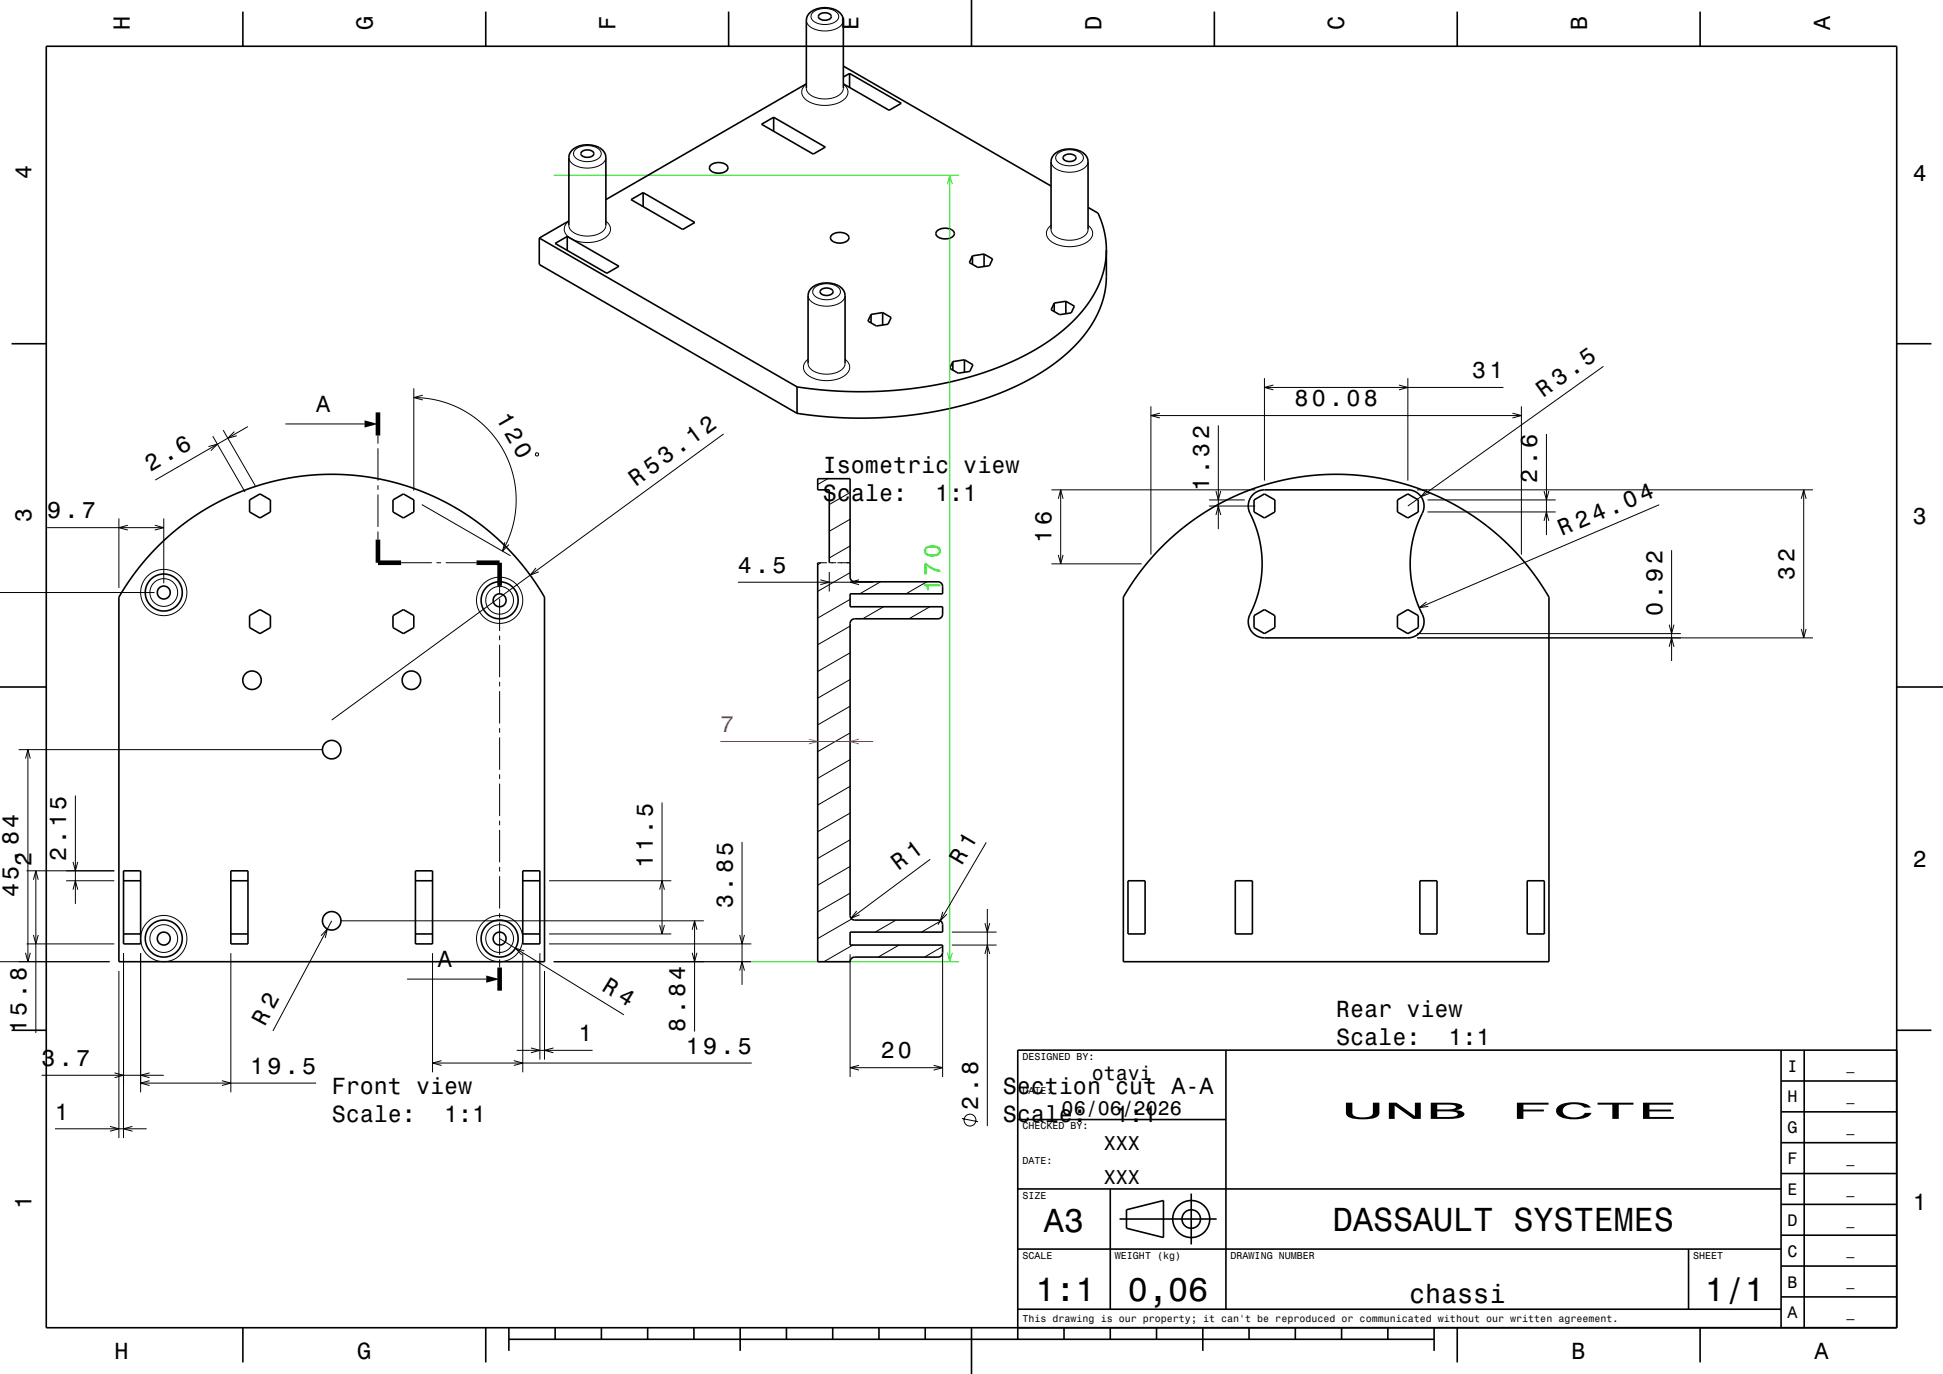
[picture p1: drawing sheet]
<svg xmlns="http://www.w3.org/2000/svg" width="420mm" height="297mm" viewBox="0 0 420 297" stroke-linecap="round" stroke-linejoin="round" font-family="sans-serif">
<g fill="none" stroke="#000" stroke-width=".22">
<path d="M174.3 18.2a2.1 2.1 0 0 0-1 2.1 2.1 2.1 0 0 0 1.5 1.7 7.2 7.2 0 0 0 8-.9 1.95 1.95 0 0 0-.5-2.9M174.3 19.1a3.1 3.1 0 0 0 3.2 2.3 4.6 4.6 0 0 0 4.7-1.8l.1-.5M174.3 4.4a3.1 3.1 0 0 0 3.2 2.2 4.6 4.6 0 0 0 4.7-1.7l.1-.5M175.7 2.7a4.1 4.1 0 0 1 5.5 .3 1.5 1.5 0 0 1-1.3 2 3.9 3.9 0 0 1-4.5-1 1.11 1.11 0 0 1 .3-1.3zM123 34a3.1 3.1 0 0 0 3.2 2.3 4.5 4.5 0 0 0 4.7-1.8l.1-.5M124.3 32.4a4.1 4.1 0 0 1 5.5 .3 1.5 1.5 0 0 1-1.3 2 3.9 3.9 0 0 1-4.4-1.1 1.1 1.1 0 0 1 .2-1.2zM227.2 34.9a3.1 3.1 0 0 0 3.2 2.3 4.5 4.5 0 0 0 4.7-1.8l.1-.5M228.6 33.3a4.1 4.1 0 0 1 5.5 .3 1.51 1.51 0 0 1-1.3 2 3.9 3.9 0 0 1-4.5-1.1 1.09 1.09 0 0 1 .3-1.2zM123 48.7a3.1 3.1 0 0 0 3.2 2.3 4.5 4.5 0 0 0 4.7-1.8l.1-.5M123 47.8a2.11 2.11 0 0 0-1 2.1 2.11 2.11 0 0 0 1.5 1.7 7.2 7.2 0 0 0 8-.8 1.95 1.95 0 0 0-.5-3M227.2 48.7a2.11 2.11 0 0 0-1 2.1 2.11 2.11 0 0 0 1.5 1.7 7.2 7.2 0 0 0 8-.8 1.95 1.95 0 0 0-.5-3M227.2 49.6a3.1 3.1 0 0 0 3.2 2.3 4.5 4.5 0 0 0 4.7-1.8l.1-.5"/>
<path d="M174.7 77.7a2.11 2.11 0 0 0-1 2 2.11 2.11 0 0 0 1.5 1.8 7.2 7.2 0 0 0 8-.9 1.94 1.94 0 0 0-.5-2.9M174.7 78.6a3.1 3.1 0 0 0 3.2 2.2 4.6 4.6 0 0 0 4.7-1.8l.1-.4M174.7 63.9a3.1 3.1 0 0 0 3.2 2.2 4.6 4.6 0 0 0 4.7-1.7l.1-.5M176 62.2a4.1 4.1 0 0 1 5.5 .3 1.5 1.5 0 0 1-1.3 2 3.9 3.9 0 0 1-4.4-1 1.11 1.11 0 0 1 .2-1.3zM346.6 79.2l-42.3 30.2M45.1 96.5l1.9-.5-1.4 1.4M46 94.3l7 12M48.2 93l7 12M50.7 93.3l-1.5 1.4 2-.5M53.6 92.2l-20 11.6M61.7 91.6h17.1M81.7 94.1v1.8"/>
<path d="M81.7 96.9v7M89.5 85.9l2.5 .2 3 .5 2.8 1 2.7 1.3 2.3 1.5 2.3 2 1.9 2.2 1.6 2.3 1.2 2.5 1.1 3.1 .5 2.7 .2 2.7-.2 3-.5 2.7-1 2.8-1.3 2.7M89.5 83.9v22.2M91.4 85.4l-1.9 .5 1.9 .6M115.8 98l.5-.1v.6h-.5zM156.4 93.8l-84.7 61.8M248.8 87.8v32.1M248.8 89.8h80.1M250.7 89.3l-1.9 .5 1.9 .5M263.4 91.9v22.5M273.3 81.7v22.2M273.3 83.7h51.7"/>
<path d="M275.3 83.2l-2 .5 2 .6M302.4 83.2l1.9 .5-1.9 .6M304.3 81.7v22.2M326.9 89.3l2 .5-2 .5M328.9 87.8v32.1M334.3 93.8v21.9M10.2 114.1h25.2M25.7 112.1v15M27.6 113.5l-1.9 .6 1.9 .5M33.5 113.5l1.9 .6-1.9 .5M35.4 112.1v14M81.7 104.9v1"/>
<path d="M81.7 106.9v7M81.7 114.9v1.7M91.2 109.1l19.1 11M109.1 117.2l-.5 1.9 1.4-1.4M178.9 103.5l-2.1 1.2M183.8 118l-4.5 2.6M183.8 112.2l-4.5 2.6M183.8 106.5l-4.5 2.6M227.3 105.9h44M228.8 120l.5 1.9 .5-1.9M228.8 107.8l.5-1.9 .5 1.9M229.3 105.9v16"/>
<path d="M261.4 109.4h9.9M261.4 108.1h7.7M262.8 106.1l.6 2 .5-2M262.8 111.3l.6-1.9 .5 1.9M306.3 105.9h85.6M308.4 105.8l-1.2 1.5 1.8-.7M308.6 108.1h27.7M308.6 110.7h27.7M333.8 112.6l.5-1.9 .5 1.9M333.8 106.1l.5 2 .5-2M358.7 109.1l-51.9 22.3M361.3 118.9v24"/>
<path d="M389.4 107.8l.5-1.9 .5 1.9M389.9 105.9v32M0 128.1h33.4M86.7 121.6h6.7M94.4 121.6h.9M96.4 121.6h6.6M108 126.6v1.8M108 129.4v7M108 137.4v1M108 139.4v7M115.9 122.8l-1.3 1.5 1.9-.7M159.5 125.9h29.3"/>
<path d="M176.8 121.6h2M177.3 125.3l2 .6-2 .5M177.5 121.6l-.7 .5M179.3 123.6v4.3M179.3 121.6h1.5M181 121.6h2.8M183.8 135.3l-7 4.1M183.8 129.6l-7 4M183.8 123.8l-7 4M185.7 125.3l-1.9 .6 1.9 .5M190.3 125.8l-4.5 2.6M191 131.2l-4.5 2.6"/>
<path d="M200.3 125.8l-4.5 2.6M201 131.2l-4.5 2.6M227.3 121.9h19.5M306.3 137.9h85.6M306.3 137h57M308.3 130.1l-1.5 1.3 2-.3M360.8 139.8l.5-1.9 .6 1.9M360.8 135l.5 2 .6-2M389.4 135.9l.5 2 .5-2M108 147.4v1M108 149.4v7M108 157.4v1"/>
<path d="M108 159.4v7M183.8 158.4l-7 4.1M183.8 152.7l-7 4M183.8 146.9l-7 4M183.8 141.1l-7 4.1M4 162h65.7M5.5 164l.5-2 .6 2M6 162v45.9M16.3 172v23.4M108 167.4v1M108 169.4v7M108 177.4v1"/>
<path d="M108 179.4v7M143.1 173.5v28.4M183.8 175.8l-7 4M183.8 170l-7 4M183.8 164.2l-7 4M5.7 188.2h19M7.2 190.2l.5-2 .6 2M7.7 188.2v35.1M14.3 190.4h10.4M15.8 192.3l.5-1.9 .5 1.9M15.8 186.3l.5 1.9 .5-1.9M71.7 199l-12.7 23.9"/>
<path d="M73.7 199h78.4M108 187.4v1M108 189.4v7M108 197.4v1M108 199.4v7M118.7 190.4h26.4M142.6 200l.5 1.9 .5-1.9M142.6 192.3l.5-1.9 .5 1.9M150.1 199v24M160.4 182v30.9M183.8 193.1l-7 4M183.8 187.3l-7 4"/>
<path d="M183.8 181.5l-7 4.1M184.1 198.6l-7.3 4.3M185.2 196.9l-1.2 1.6 1.8-.8M193.7 198.9l-4.5 2.6M201.1 185.7l-17.1 12.8M203.4 199.1l-4.2 2.4M203.8 197.1l-.5 1.9 1.4-1.4M212.9 199.5l.5 2 .5-2M213.2 182.1l-10.4 17.8M213.4 196.5v46.9M0 207.9h23.7M5.5 206l.5 1.9 .6-1.9"/>
<path d="M5.7 204h19M7.2 202.1l.5 1.9 .6-1.9M25.7 209.9v36.1M26.7 206v40M30.4 206v30.1M49.9 206v30.1M69.4 202.3l1.4-1.5-.5 2M88 211.6h17.1M93.5 206v25.8M108 207.4v1.7M108 202.9l26.9 16.5M113 206v25.8"/>
<path d="M113.3 205.5l-1.9-.5 1.4 1.4M116.7 206v23M117.7 209.9v19.1M118.7 204h43.7M118.7 201.9h26.4M119.7 207.9h42.7M149.6 201l.5-2 .6 2M149.6 206l.5 1.9 .6-1.9M159.9 202.1l.5 1.9 .5-1.9M159.9 209.8l.5-1.9 .5 1.9M183.8 206.3v26.5M184.3 204.3l-6.2 3.6"/>
<path d="M194.3 204.3l-4.5 2.6M203.8 204.6l-4 2.3M203.8 206.3v26.5M205.8 204.3h9.6M205.8 201.5h9.6M212.9 206.2l.5-1.9 .5 1.9M9 232.4h26.4M24.8 231.9l1.9 .5-1.9 .5M30.4 234.1h37.9M32.3 231.9l-1.9 .5 1.9 .5M32.3 233.6l-1.9 .5 1.9 .5M48 233.6l1.9 .5-1.9 .5"/>
<path d="M93.5 229.8h69M95.4 229.3l-1.9 .5 1.9 .5M111.1 229.3l1.9 .5-1.9 .5M111.7 227h16.4M114.8 226.5l1.9 .5-1.9 .6M119.6 226.5l-1.9 .5 1.9 .6M183.8 230.8h20M185.7 230.3l-1.9 .5 1.9 .5M201.8 230.3l2 .5-2 .5M11.9 244h19.8M23.8 243.5l1.9 .5-1.9 .5M28.6 243.5l-1.9 .5 1.9 .5"/>
<path d="M207.9 241.8l3.5 .7"/>
<circle cx="35.4" cy="128.1" r="3"/>
<circle cx="35.4" cy="128.1" r="5"/>
<circle cx="108" cy="129.8" r="5"/>
<circle cx="108" cy="129.8" r="3"/>
<circle cx="35.4" cy="202.9" r="3"/>
<circle cx="35.4" cy="202.9" r="5"/>
<circle cx="108" cy="202.9" r="5"/>
<circle cx="108" cy="202.9" r="3"/>
<circle cx="209.7" cy="242.1" r="1.28"/>
</g>
<path d="M119.7 37.9h87.6M204.8 39.8l.5-1.9 .5 1.9M205.3 37.9v170M119.7 207.9h87.6M204.8 206l.5 1.9 .5-1.9" fill="none" stroke="#16de12" stroke-width=".22"/>
<g fill="none" stroke="#000" stroke-width=".35">
<path d="M10 10h400v277h-400zM52.5 2.5v7.5M105 2.5v7.5M157.5 2.5v7.5M174.3 19.1v-14.7a3 3 0 0 1 3.2-2.7 4.1 4.1 0 0 1 4.7 2.2l.1 15.2M174.3 18.1l-43.3 25M177.1 3.2a1.73 1.73 0 0 1 2.6 .4 1.61 1.61 0 0 1-2.8 0zM182.3 14.3l44.9 25.9M183.6 15.9l11.2 6.4-2.6 1.5-9.9-5.7M183.6 15.9v3M183.6 15.9l-1.3 .8M210 0v10"/>
<path d="M262.5 2.5v7.5M315 2.5v7.5M367.5 2.5v7.5M125.7 32.8a1.69 1.69 0 0 1 2.7 .4 1.62 1.62 0 0 1-2.8 0zM153.6 35.7a2.58 2.58 0 0 1 3.7 .4 1.64 1.64 0 0 1-2 1.3l-1.2-.2a.89 .89 0 0 1-.5-1.5zM164.6 26.9l2.6-1.5 11.2 6.4-2.6 1.5zM167.2 25.4v3M230 33.7a1.74 1.74 0 0 1 2.6 .4 1.62 1.62 0 0 1-2.8 0zM116.6 51.5v5.7l55.7 32.1M116.6 51.5l55.7 32.1M120 52.6l2.6-1.5 11.2 6.5-2.6 1.5zM122.6 51.1v3"/>
<path d="M123 47.8l-6.4 3.7M123 48.7v-14.7a3 3 0 0 1 3.1-2.6 4.1 4.1 0 0 1 4.8 2.1l.1 15.2M136.4 43.1l2.6-1.5 11.2 6.5-2.6 1.5zM139 41.6v3.1M179.8 50.8a2.58 2.58 0 0 1 3.7 .4 1.64 1.64 0 0 1-2.1 1.3l-1.1-.2a.89 .89 0 0 1-.5-1.5zM202.5 49.9a2.67 2.67 0 0 1 3.7 .3 1.18 1.18 0 0 1-1.3 1.4h-1a1.35 1.35 0 0 1-1.5-1.4zM210.2 55.3v1.8M212.7 54.9l1.9 1.1-.7 1.4-2.5 .4-1.9-1 .7-1.5M212.7 54.9l-2.5 .4M212.7 54.9v2.7M227.2 49.6v-14.7a3 3 0 0 1 3.1-2.6 4.1 4.1 0 0 1 4.8 2.1l.1 15.2M235.2 44.8l2.1 1.3 .2 .3 1.2 3.7 .5 3.9"/>
<path d="M239.2 54l-.1 6.3-.2 2.6-1.1 3.7-1.6 3.2-2.4 3.4-3.3 3.3-3.8 2.9-4.8 3-5.3 2.4-5.5 2-6.1 1.6-6.5 1.1-6.9 .7-6.7 .2-6.5-.3-6.1-.8M239.2 54l-.4 3.7-1 3.2-1.6 3.2-2.4 3.3-3.1 3.2-3.7 2.9-4 2.5-4.8 2.4-5.4 2.1-5.1 1.5-5.8 1.3-6.1 .8-6.2 .5h-6l-5.9-.3-5.4-.7M2.5 74.3h7.5M174.7 78.6v-14.7a3 3 0 0 1 3.1-2.7 4.1 4.1 0 0 1 4.8 2.2l.1 15.2M177.5 62.6a1.73 1.73 0 0 1 2.6 .5 1.61 1.61 0 0 1-2.8 0zM188.3 68v1.8M190.8 67.6l1.8 1-.6 1.5-2.5 .4-1.9-1.1 .7-1.4M190.8 67.6l-2.5 .4M190.8 67.6v2.7M206 78.2v1.8M208.5 77.8l1.8 1-.7 1.5-2.5 .4-1.8-1.1 .7-1.4M208.5 77.8l-2.5 .4"/>
<path d="M208.5 77.8v2.7M227.9 65.5v1.8M230.4 65.1l1.8 1.1-.6 1.4-2.5 .4-1.9-1 .7-1.5M230.4 65.1l-2.5 .4M230.4 65.1v2.7M410 74.3h7.5M172.3 83.6v5.7M33.9 118.4l3.8-3.6 4.4-3.3 4.5-2.7 5-2.3 5.2-1.8 4.6-1.2 5.4-.8 5.3-.2 5.2 .3 5.2 .8 5.1 1.4 5.1 1.9 4.7 2.3 4.7 2.9 4.5 3.5 3.8 3.7 4 4.8 3.3 5v78.8h-92v-78.8l3.7-5.6zM54 108.1l2.2-1.3 2.3 1.3v2.6l-2.3 1.3-2.2-1.3zM84.9 108.1l2.3-1.3 2.3 1.3v2.6l-2.3 1.3-2.3-1.3zM251 118.4l3.8-3.6 4.4-3.3 4.5-2.7 4.8-2.2 4.9-1.8 5.1-1.3 5.5-.8 5.2-.2 5.2 .3 5.2 .8 5.1 1.4 5.2 1.9 4.7 2.3 4.6 2.9 4.4 3.4 3.9 3.8 4 4.8 3.3 5v78.8h-92v-78.8l3.8-5.6zM270.9 106.9l1-.7 1.2-.3h31.2a3.6 3.6 0 0 1 3.2 2 3.6 3.6 0 0 1-.4 3.7l-.9 2.4-.7 2.1-.4 2.5-.3 2.7 .1 2.5 .3 2.5 .7 2.7 .7 2.1a6.2 6.2 0 0 1 1.1 4.3 3.5 3.5 0 0 1-3.4 2.5h-31a3.6 3.6 0 0 1-3.1-2 3.6 3.6 0 0 1 .3-3.8l1-2.3 .7-2.6 .4-2.2 .2-2.8-.1-2.7-.3-2.3-.6-2.1-.8-2.4a6.3 6.3 0 0 1-1-4.3z"/>
<path d="M271.1 108.1l2.2-1.3 2.3 1.3v2.6l-2.3 1.3-2.2-1.3zM302.1 108.1l2.2-1.3 2.3 1.3v2.6l-2.3 1.3-2.2-1.3zM54 133.1l2.2-1.3 2.3 1.3v2.6l-2.3 1.3-2.2-1.3zM84.9 133.1l2.3-1.3 2.3 1.3v2.6l-2.3 1.3-2.3-1.3zM176.8 121.6v86.3h7l.3-.8 .7-.2h18.2l.4-.3 .3-.4 .1-1.9h-20v-2.8h20l-.1-1.9-.2-.4-.7-.3h-18l-.6-.2-.4-.6v-63.3l.3-.8 .7-.2 18.2-.1 .4-.2 .3-.4 .1-1.9h-20v-2.8h20l-.1-1.9-.4-.6-.5-.1h-18l-.8-.4-.2-.6v-21.3h-7v2.4h2.5v15.7M271.1 133.1l2.2-1.3 2.3 1.3v2.6l-2.3 1.3-2.2-1.3zM302.1 133.1l2.2-1.3 2.3 1.3v2.6l-2.3 1.3-2.2-1.3zM0 148.5h10M410 148.5h10M26.7 190.4h3.7M26.7 188.2h3.7v15.8h-3.7zM49.9 190.4h3.7"/>
<path d="M49.9 188.2h3.7v15.8h-3.7zM89.8 190.4h3.7M89.8 188.2h3.7v15.8h-3.7zM113 190.4h3.7M113 188.2h3.7v15.8h-3.7zM243.8 190.4h3.7v11.5h-3.7zM267 190.4h3.7v11.5h-3.7zM306.9 190.4h3.7v11.5h-3.7zM330.1 190.4h3.7v11.5h-3.7zM26.7 201.9h3.7M49.9 201.9h3.7M89.8 201.9h3.7"/>
<path d="M113 201.9h3.7M2.5 222.7h7.5M265 227v56M385 233.7h25M385 227v60M390 227v60M410 222.7h7.5M410 227h-190v62.5M220 257h165M220 242h45M240 257v26M257.5 258v11"/>
<path d="M385 253.7h25M385 247h25M385 240.3h25M220 270h165M242 263.5h21M243.5 261.5l8-2v8l-8-2zM365 270v13M385 273.7h25M385 267h25M385 260.3h25M52.5 287v7.5M105 287v7.5"/>
<path d="M110 289.5h200M110 287v5M120 287v2.5M130 287v2.5M140 287v2.5M150 287v2.5M160 287v5M170 287v2.5M180 287v2.5M190 287v2.5M200 287v2.5M210 287v10"/>
<path d="M220 283h165M230 287v2.5M240 287v2.5M250 287v2.5M260 287v5M270 287v2.5M280 287v2.5M290 287v2.5M300 287v2.5M310 287v5M315 287v7.5M367.5 287v7.5"/>
<path d="M385 280.3h25"/>
<circle cx="35.4" cy="128.1" r="4"/>
<circle cx="35.4" cy="128.1" r="1.4"/>
<circle cx="108" cy="129.8" r="4"/>
<circle cx="108" cy="129.8" r="1.4"/>
<circle cx="54.5" cy="147" r="2"/>
<circle cx="88.9" cy="147" r="2"/>
<circle cx="71.7" cy="162" r="2"/>
<circle cx="71.7" cy="199" r="2"/>
<circle cx="35.4" cy="202.9" r="1.4"/>
<circle cx="35.4" cy="202.9" r="4"/>
<circle cx="108" cy="202.9" r="1.4"/>
<circle cx="108" cy="202.9" r="4"/>
<circle cx="257.5" cy="263.5" r="2"/>
<circle cx="257.5" cy="263.5" r="4"/>
</g>
<path d="M81.7 89.1v5M81.7 116.6v5h5M103 121.6h5v5M108 209.1v5" fill="none" stroke="#000" stroke-width="1" stroke-linecap="butt"/>
<g fill="#000">
<path d="M78.8 90.9l2.9 .7-2.9 .8z" fill-rule="evenodd"/>
<path d="M105.1 210.9l2.9 .7-2.9 .8z" fill-rule="evenodd"/>
</g>
<path d="M174.8 159.8l2 .5-2 .5M185.7 159.8l-1.9 .5 1.9 .5M155.7 160.3h33.1" fill="none" stroke="#ff0080" stroke-width=".22"/>
<g font-size="7.2">
<text x="225.7" y="266.3">A3</text>
<text x="288.1" y="266.1">DASSAULT SYSTEMES</text>
<text x="223.8" y="281.3">1:1</text>
<text x="243.8" y="281.3">0,06</text>
<text x="368.5" y="281.3">1/1</text>
</g>
<text font-size="5.8" x="304.6" y="281.6">chassi</text>
<g font-size="5.1">
<text x="107.1" y="90.3" transform="rotate(60 107.1 90.3)">120</text>
<text x="32.6" y="102" transform="rotate(-30 32.6 102)">2.6</text>
<text x="137.4" y="105.2" transform="rotate(-36 137.4 105.2)">R 53.12</text>
</g>
<g font-size="5">
<text x="28.1" y="6.5" transform="rotate(-90 28.1 6.5)">H</text>
<text x="80.6" y="6.5" transform="rotate(-90 80.6 6.5)">G</text>
<text x="133.1" y="6.5" transform="rotate(-90 133.1 6.5)">F</text>
<text x="185.6" y="6.5" transform="rotate(-90 185.6 6.5)">E</text>
<text x="238.1" y="6.5" transform="rotate(-90 238.1 6.5)">D</text>
<text x="290.6" y="6.5" transform="rotate(-90 290.6 6.5)">C</text>
<text x="343.1" y="6.5" transform="rotate(-90 343.1 6.5)">B</text>
<text x="395.6" y="6.5" transform="rotate(-90 395.6 6.5)">A</text>
<text x="6.8" y="38.7" transform="rotate(-90 6.8 38.7)">4</text>
<text x="413.5" y="39">4</text>
<text x="318.2" y="81.7">31</text>
<text x="68.4" y="89">A</text>
<text x="279.8" y="87.8">80.08</text>
<text x="333.6" y="86" transform="rotate(-36 333.6 86)">R 3.5</text>
<text x="177.9" y="102.2">Isometric view</text>
<text x="261.4" y="106.2" transform="rotate(-90 261.4 106.2)">1.32</text>
<text x="332.3" y="104.3" transform="rotate(-90 332.3 104.3)">2.6</text>
<text x="6.8" y="112.9" transform="rotate(-90 6.8 112.9)">3</text>
<text x="10.2" y="112.1">9.7</text>
<text x="177.9" y="108.3">Scale:</text>
<text x="202.2" y="108.3">1:1</text>
<text x="413.5" y="113.2">3</text>
<text x="227.3" y="117.3" transform="rotate(-90 227.3 117.3)">16</text>
<text x="337.6" y="115.9" transform="rotate(-23 337.6 115.9)">R 24.04</text>
<text x="159.5" y="123.9">4.5</text>
<text x="387.9" y="125.3" transform="rotate(-90 387.9 125.3)">32</text>
<text x="359.3" y="133.2" transform="rotate(-90 359.3 133.2)">0.92</text>
<text x="6.8" y="187.1" transform="rotate(-90 6.8 187.1)">2</text>
<text x="14.3" y="186.2" transform="rotate(-90 14.3 186.2)">2.15</text>
<text x="141.1" y="187.7" transform="rotate(-90 141.1 187.7)">11.5</text>
<text x="194.2" y="188.4" transform="rotate(-37 194.2 188.4)">R 1</text>
<text x="207.9" y="187.2" transform="rotate(-59 207.9 187.2)">R 1</text>
<text x="413.5" y="187.4">2</text>
<text x="4" y="194" transform="rotate(-90 4 194)">45.84</text>
<text x="158.4" y="196.2" transform="rotate(-90 158.4 196.2)">3.85</text>
<text x="94.7" y="209">A</text>
<text x="129.9" y="214" transform="rotate(31 129.9 214)">R 4</text>
<text x="57.2" y="221.9" transform="rotate(-62 57.2 221.9)">R 2</text>
<text x="288.8" y="219.7">Rear view</text>
<text x="5.7" y="223.3" transform="rotate(-90 5.7 223.3)">15.8</text>
<text x="125.1" y="225">1</text>
<text x="148.1" y="223" transform="rotate(-90 148.1 223)">8.84</text>
<text x="148.3" y="227.8">19.5</text>
<text x="288.8" y="225.8">Scale:</text>
<text x="313.1" y="225.8">1:1</text>
<text x="9" y="230.4">3.7</text>
<text x="54.1" y="232.1">19.5</text>
<text x="190.4" y="228.8">20</text>
<text x="71.7" y="236.5">Front view</text>
<text x="211.4" y="239.8" transform="rotate(-90 211.4 239.8)">2.8</text>
<text x="216.8" y="236.5">Section cut A-A</text>
<text x="11.9" y="242">1</text>
<text x="71.7" y="242.5">Scale:</text>
<text x="96" y="242.5">1:1</text>
<text x="216.8" y="242.5">Scale:</text>
<text x="241" y="242.5">1:1</text>
<text x="290" y="241.9">UNB</text>
<text x="326.4" y="241.9">FCTE</text>
<text x="6.8" y="261.3" transform="rotate(-90 6.8 261.3)">1</text>
<text x="413.5" y="261.6">1</text>
<text x="24.7" y="293.8">H</text>
<text x="77.2" y="293.8">G</text>
<text x="339.7" y="293.8">B</text>
<text x="392.2" y="293.8">A</text>
</g>
<text font-size="5" fill="#16de12" x="203.3" y="128.1" transform="rotate(-90 203.3 128.1)">170</text>
<text font-size="5" fill="#ff0080" x="155.7" y="158.3">7</text>
<g font-size="4.3">
<text x="236" y="233.5">otavi</text>
<text x="229.5" y="241">06/06/2026</text>
<text x="238.6" y="248.5">XXX</text>
<text x="238.6" y="256">XXX</text>
</g>
<g font-size="3.6">
<text x="386.4" y="231.6">I</text>
<text x="386.4" y="238.3">H</text>
<text x="386.4" y="245">G</text>
<text x="386.4" y="251.6">F</text>
<text x="386.4" y="258.3">E</text>
<text x="386.4" y="265">D</text>
<text x="386.4" y="271.6">C</text>
<text x="386.4" y="278.3">B</text>
<text x="386.4" y="285">A</text>
</g>
<g font-size="2.9">
<text x="399.1" y="231.4">_</text>
<text x="399.1" y="238">_</text>
<text x="399.1" y="244.7">_</text>
<text x="399.1" y="251.4">_</text>
<text x="399.1" y="258">_</text>
<text x="399.1" y="264.7">_</text>
<text x="399.1" y="271.4">_</text>
<text x="399.1" y="278">_</text>
<text x="399.1" y="284.7">_</text>
</g>
<g font-size="2.2">
<text x="221" y="229.1">DESIGNED BY:</text>
<text x="221" y="236.6">DATE:</text>
<text x="221" y="244.1">CHECKED BY:</text>
<text x="221" y="251.6">DATE:</text>
<text x="221" y="259.1">SIZE</text>
<text x="221" y="272.1">SCALE</text>
<text x="241" y="272.1">WEIGHT (kg)</text>
<text x="266" y="272.1">DRAWING NUMBER</text>
<text x="366" y="272.1">SHEET</text>
<text x="221" y="285.8">This drawing is our property; it can't be reproduced or communicated without our written agreement.</text>
</g>
</svg>
